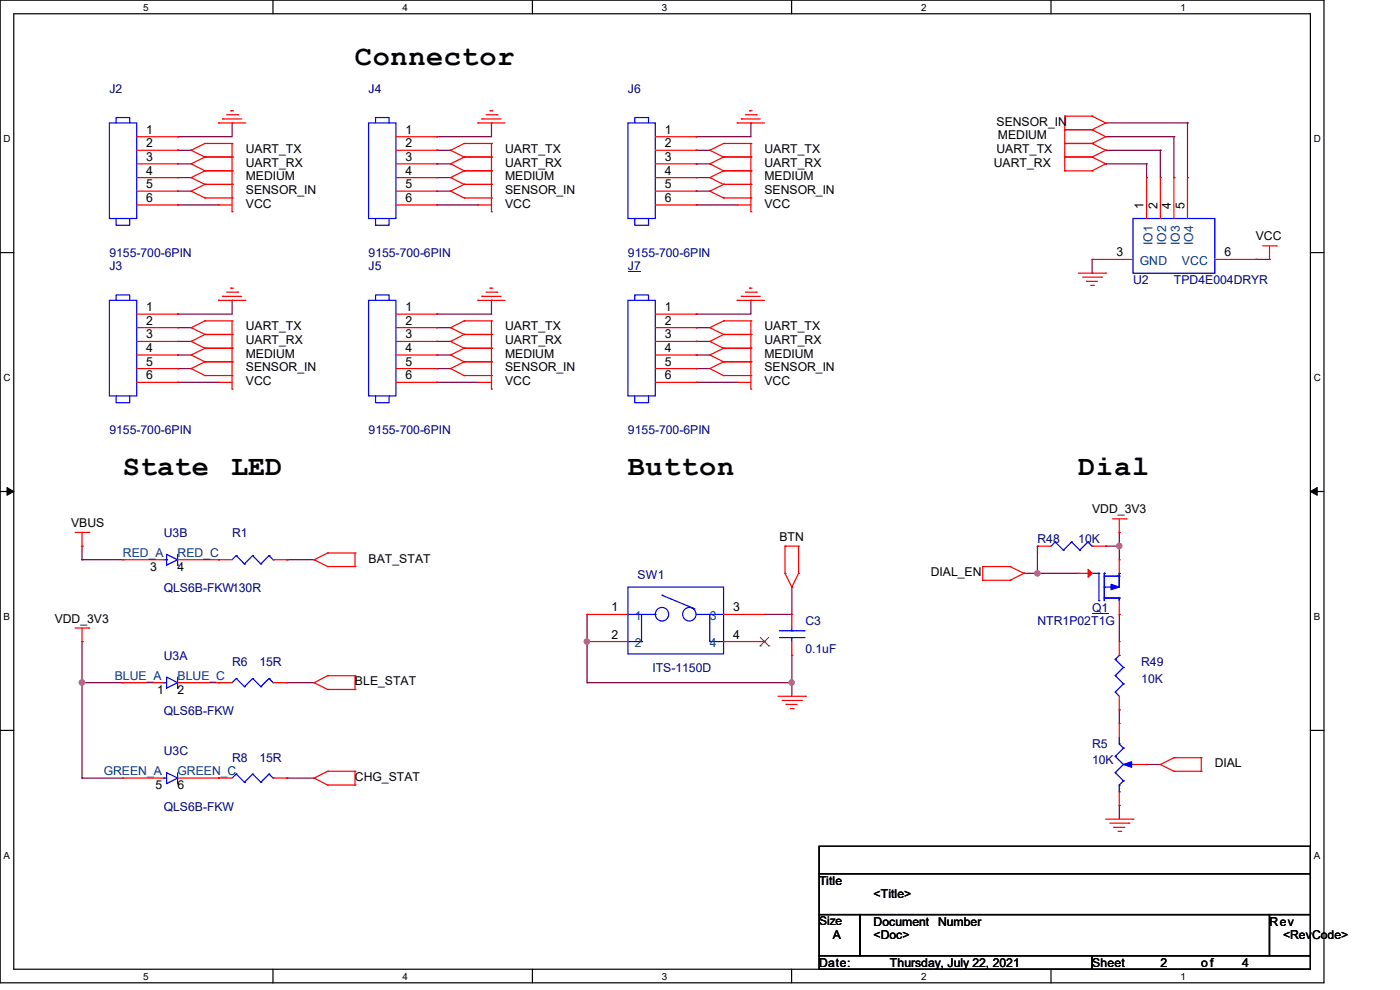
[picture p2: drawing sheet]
<svg xmlns="http://www.w3.org/2000/svg" width="297mm" height="210mm" viewBox="0 0 297 210" stroke-linecap="round" stroke-linejoin="round" font-family="sans-serif">
<path d="M0 0h280.9v208.5h-280.9zM2.9 2.9h275.1v202.7h-275.1z" fill="none" stroke="#000" stroke-width=".25"/>
<g fill="#fff">
<path d="M30.4 .3h1.1v2.4h-1.1z"/>
<path d="M30.4 205.9h1.1v2.3h-1.1z"/>
</g>
<path d="M57.9 0v2.9M57.9 205.6v2.9" fill="none" stroke="#000" stroke-width=".25"/>
<g fill="#fff">
<path d="M85.4 .3h1.1v2.4h-1.1z"/>
<path d="M85.4 205.9h1.1v2.3h-1.1z"/>
</g>
<path d="M112.9 0v2.9M112.9 205.6v2.9" fill="none" stroke="#000" stroke-width=".25"/>
<g fill="#fff">
<path d="M140.4 .3h1.2v2.4h-1.2z"/>
<path d="M140.4 205.9h1.2v2.3h-1.2z"/>
</g>
<path d="M167.9 0v2.9M167.9 205.6v2.9" fill="none" stroke="#000" stroke-width=".25"/>
<g fill="#fff">
<path d="M195.4 .3h1.2v2.4h-1.2z"/>
<path d="M195.4 205.9h1.2v2.3h-1.2z"/>
</g>
<path d="M223 0v2.9M223 205.6v2.9" fill="none" stroke="#000" stroke-width=".25"/>
<g fill="#fff">
<path d="M250.4 .3h1.2v2.4h-1.2z"/>
<path d="M250.4 205.9h1.2v2.3h-1.2z"/>
<path d="M.8 28.2h1.4v2.4h-1.4z"/>
<path d="M278.7 28.2h1.5v2.4h-1.5z"/>
<path d="M.8 78.9h1.4v2.3h-1.4z"/>
<path d="M278.7 78.9h1.5v2.3h-1.5z"/>
</g>
<path d="M0 53.6h2.9M278 53.6h2.9" fill="none" stroke="#000" stroke-width=".25"/>
<g fill="#fff">
<path d="M.8 129.6h1.3v2.3h-1.3z"/>
<path d="M278.7 129.6h1.4v2.3h-1.4z"/>
</g>
<path d="M0 104.3h2.9M278 104.3h2.9" fill="none" stroke="#000" stroke-width=".25"/>
<path d="M1.5 103.4l1.4 .9-1.4 .8zM278 104.3l1.4-.9v1.7z" fill="#000" stroke="#000" stroke-width=".21"/>
<g fill="#fff">
<path d="M.8 180.3h1.3v2.3h-1.3z"/>
<path d="M278.7 180.3h1.4v2.3h-1.4z"/>
</g>
<path d="M0 154.9h2.9M278 154.9h2.9M173.8 179.5h104.2v5.8h-104.2zM173.8 185.3h104.2v8.7h-104.2zM173.8 194h8.7v8.7h-8.7zM182.5 194h86.8v8.7h-86.8zM269.3 194h8.7v8.7h-8.7zM173.8 202.7h57.9v2.9h-57.9zM231.7 202.7h46.3v2.9h-46.3z" fill="none" stroke="#000" stroke-width=".25"/>
<g fill="none" stroke="#800040" stroke-width=".25">
<path d="M37.7 31.9h.1M37.7 34.8h.1M37.7 37.7h.1M37.7 29h.1M37.7 31.9h2.9M37.7 34.8h2.9M37.7 37.7h2.9M49.2 26.1h.1M49.2 26.1v2.9h-11.5M92.7 31.9h.1M92.7 34.8h.1M92.7 37.7h.1"/>
<path d="M92.7 29h.1M92.7 31.9h2.9M92.7 34.8h2.9M92.7 37.7h2.9M104.3 26.1h.1M104.3 26.1v2.9h-11.6M147.7 31.9h.1M147.7 34.8h.1M147.7 37.7h.1M147.7 29h.1M147.7 31.9h2.9M147.7 34.8h2.9"/>
<path d="M147.7 37.7h2.9M159.3 26.1h.1M159.3 26.1v2.9h-11.6M234.6 34.8h.1M234.6 31.9h.1M234.6 31.9h11.6M234.6 34.8h8.6M234.6 29h14.4M234.6 26.1h17.3M243.2 34.8h.1M243.2 34.8v2.9M246.2 31.9h.1"/>
<path d="M246.2 31.9v5.8M249 29h.1M249 37.7h.1M249 29v8.7M251.9 26.1h.1M251.9 37.7h.1M251.9 26.1v11.6M37.7 40.6h.1M37.7 43.5h.1M37.7 40.6h2.9M37.7 43.5h8.7M92.7 40.6h.1"/>
<path d="M92.7 43.5h.1M92.7 40.6h2.9M92.7 43.5h8.7M147.7 40.6h.1M147.7 43.5h.1M147.7 40.6h2.9M147.7 43.5h8.7M231.7 58h.1M231.7 55v3M266.4 55h.1M266.4 55h2.9M37.7 69.5h.1"/>
<path d="M37.7 72.4h.1M37.7 78.2h.1M37.7 75.3h.1M37.7 66.6h.1M37.7 69.5h2.9M37.7 72.4h2.9M37.7 78.2h2.9M37.7 75.3h2.9M49.2 63.7h.1M49.2 63.7v2.9h-11.5M92.7 69.5h.1M92.7 72.4h.1"/>
<path d="M92.7 78.2h.1M92.7 75.3h.1M92.7 66.6h.1M92.7 69.5h2.9M92.7 72.4h2.9M92.7 78.2h2.9M92.7 75.3h2.9M104.3 63.7h.1M104.3 63.7v2.9h-11.6M147.7 66.6h.1M147.7 78.2h.1M147.7 69.5h.1"/>
<path d="M147.7 72.4h.1M147.7 75.3h.1M147.7 69.5h2.9M147.7 72.4h2.9M147.7 78.2h2.9M147.7 75.3h2.9M159.3 63.7h.1M159.3 63.7v2.9h-11.6M37.7 81.1h.1M37.7 81.1h8.7M92.7 81.1h.1M92.7 81.1h8.7"/>
<path d="M147.7 81.1h.1M147.7 81.1h8.7M17.4 115.9h.1M17.4 118.7h.1M17.4 115.9v2.8M17.4 118.7h8.7M60.8 118.7h.1M60.8 118.7h5.8M220.1 115.9h.1M220.1 115.9v5.7M234.6 115.9h.1M234.6 115.9h2.8"/>
<path d="M237.4 112.9h.1M237.4 115.9h.1M237.4 112.9v5.8M17.4 136.1h.1M17.4 136.1v29M124.5 136.1h.1M124.5 130.3h.1M124.5 130.3v14.5M162.2 130.3h.1M168 139h.1M168 124.5h.1M168 124.5v5.8h-5.8"/>
<path d="M168 139v8.7M217.2 121.6h.1M217.2 121.6h11.6M220.1 121.6h.1M237.4 130.3h.1M237.4 130.3v5.8M17.4 144.8h.1M17.4 144.8h8.7M60.8 144.8h.1M60.8 144.8h5.8M124.5 144.8h.1M124.5 144.8h43.5"/>
<path d="M168 144.8h.1M237.4 150.6h.1M237.4 150.6v2.9M17.4 165.1h.1M17.4 165.1h8.7M60.8 165.1h.1M60.8 165.1h5.8M237.4 170.9h.1M237.4 170.9v2.9M243.2 162.2h.1M243.2 162.2h3"/>
</g>
<g fill="#f0f" stroke="#f0f" stroke-width=".25">
<circle cx="167.9" cy="144.8" r=".55"/>
<circle cx="124.5" cy="136.1" r=".55"/>
<circle cx="17.4" cy="144.8" r=".56"/>
<circle cx="237.4" cy="115.8" r=".55"/>
<circle cx="220.1" cy="121.6" r=".56"/>
</g>
<g fill="none" stroke="#f00" stroke-width=".25">
<path d="M29 29h8.7M29 31.9h8.7M29 34.8h8.7M29 37.7h8.7M37.7 29h.1M37.7 31.9h.1M37.7 34.8h.1M37.7 37.7h.1M40.6 31.9h.1M40.6 34.8h.1M40.6 37.7h.1M40.6 31.9l2.9 1.4"/>
<path d="M40.6 34.8l2.9 1.4M40.6 37.7l2.9 1.4M43.5 33.3h.1M43.5 30.4h.1M43.5 36.2h.1M43.5 39.1h.1M43.5 33.3h5.7M43.5 30.4l-2.9 1.5M43.5 30.4h5.7M43.5 36.2h5.7M43.5 33.3l-2.9 1.5M43.5 39.1l-2.9 1.5"/>
<path d="M43.5 39.1h5.7M43.5 36.2l-2.9 1.5M46.4 26.1h.1M46.4 26.1h5.8M47.2 25.2h.1M47.2 25.2h4.1M48.1 24.3h2.3M49 23.5h.1M49 23.5h.5M49.2 30.4h.1M49.2 33.3h.1M49.2 36.2h.1"/>
<path d="M49.2 39.1h.1M49.2 30.4v14.5M50.4 24.3h.1M84 29h8.7M84 31.9h8.7M84 34.8h8.7M84 37.7h8.7M92.7 29h.1M92.7 31.9h.1M92.7 34.8h.1M92.7 37.7h.1M95.6 31.9h.1"/>
<path d="M95.6 34.8h.1M95.6 37.7h.1M95.6 31.9l2.9 1.4M95.6 34.8l2.9 1.4M95.6 37.7l2.9 1.4M98.5 33.3h.1M98.5 30.4h.1M98.5 36.2h.1M98.5 39.1h.1M98.5 33.3h5.8M98.5 30.4h5.8M98.5 36.2h5.8"/>
<path d="M98.5 39.1h5.8M98.5 30.4l-2.9 1.5M98.5 33.3l-2.9 1.5M98.5 39.1l-2.9 1.5M98.5 36.2l-2.9 1.5M101.4 26.1h.1M101.4 26.1h5.7M102.2 25.2h.1M102.2 25.2h4.1M103.1 24.3h2.3M104 23.5h.1M104 23.5h.6"/>
<path d="M104.3 30.4h.1M104.3 33.3h.1M104.3 36.2h.1M104.3 39.1h.1M104.3 30.4v14.5M105.4 24.3h.1M139 29h8.7M139 31.9h8.7M139 34.8h8.7M139 37.7h8.7M147.7 29h.1M147.7 31.9h.1"/>
<path d="M147.7 34.8h.1M147.7 37.7h.1M150.6 31.9h.1M150.6 34.8h.1M150.6 37.7h.1M150.6 31.9l2.9 1.4M150.6 34.8l2.9 1.4M150.6 37.7l2.9 1.4M153.5 33.3h.1M153.5 30.4h.1M153.5 36.2h.1M153.5 39.1h.1"/>
<path d="M153.5 33.3h5.8M153.5 30.4h5.8M153.5 36.2h5.8M153.5 39.1h5.8M153.5 30.4l-2.9 1.5M153.5 33.3l-2.9 1.5M153.5 39.1l-2.9 1.5M153.5 36.2l-2.9 1.5M156.4 26.1h.1M156.4 26.1h5.8M157.3 25.2h.1M157.3 25.2h4"/>
<path d="M158.1 24.3h2.3M159 23.5h.1M159 23.5h.6M159.3 30.4h.1M159.3 33.3h.1M159.3 36.2h.1M159.3 39.1h.1M159.3 30.4v14.5M160.4 24.3h.1M225.9 36.2h.1M225.9 33.3h.1M225.9 30.4h.1"/>
<path d="M225.9 27.5h.1M225.9 24.6h.1M225.9 33.3h5.8M225.9 30.4h5.8M225.9 36.2h5.8M225.9 24.6v11.6M225.9 24.6h5.8M225.9 27.5h5.8M231.7 33.3h.1M231.7 36.2h.1M231.7 30.4h.1M231.7 24.6h.1"/>
<path d="M231.7 27.5h.1M231.7 33.3l2.9 1.5M231.7 30.4l2.9 1.5M231.7 24.6l2.9 1.5M231.7 27.5l2.9 1.5M234.6 34.8h.1M234.6 31.9h.1M234.6 26.1h.1M234.6 29h.1M234.6 34.8l-2.9 1.4M234.6 31.9l-2.9 1.4M234.6 26.1l-2.9 1.4"/>
<path d="M234.6 29l-2.9 1.4M243.2 37.7h.1M243.2 37.7v8.7M246.2 37.7h.1M246.2 37.7v8.7M249 37.7h.1M249 37.7v8.7M251.9 37.7h.1M251.9 37.7v8.7M29 43.5h8.7M29 40.6h8.7M37.7 40.6h.1"/>
<path d="M37.7 43.5h.1M40.6 40.6h.1M40.6 40.6l2.9 1.4M43.5 42h.1M43.5 42h5.7M46.4 43.5h.1M46.4 43.5h2.8M49.2 42h.1M49.2 44.9h.1M84 43.5h8.7M84 40.6h8.7M92.7 40.6h.1"/>
<path d="M92.7 43.5h.1M95.6 40.6h.1M95.6 40.6l2.9 1.4M98.5 42h.1M98.5 42h5.8M101.4 43.5h.1M101.4 43.5h2.9M104.3 42h.1M104.3 44.9h.1M139 43.5h8.7M139 40.6h8.7M147.7 40.6h.1"/>
<path d="M147.7 43.5h.1M150.6 40.6h.1M150.6 40.6l2.9 1.4M153.5 42h.1M153.5 42h5.8M156.4 43.5h.1M156.4 43.5h2.9M159.3 42h.1M159.3 44.9h.1M228.8 58h5.8M229.7 58.8h4M230.5 59.7h.1"/>
<path d="M230.5 59.7h2.3M231.7 55h.1M231.7 55h8.7M233.7 58.8h.1M234.6 58h.1M257.7 55h8.7M266.4 55h.1M267.9 52.2h2.9M269.3 55h.1M269.3 52.2v2.8M270.8 52.2h.1M29 66.6h8.7"/>
<path d="M29 69.5h8.7M29 72.4h8.7M29 75.3h8.7M29 78.2h8.7M37.7 66.6h.1M37.7 69.5h.1M37.7 72.4h.1M37.7 75.3h.1M37.7 78.2h.1M40.6 69.5h.1M40.6 72.4h.1M40.6 78.2h.1"/>
<path d="M40.6 75.3h.1M40.6 69.5l2.9 1.5M40.6 72.4l2.9 1.5M40.6 78.2l2.9 1.5M40.6 75.3l2.9 1.5M43.5 71h.1M43.5 68.1h.1M43.5 73.9h.1M43.5 79.7h.1M43.5 76.8h.1M43.5 71h5.7M43.5 68.1l-2.9 1.4"/>
<path d="M43.5 68.1h5.7M43.5 73.9h5.7M43.5 71l-2.9 1.4M43.5 79.7h5.7M43.5 76.8l-2.9 1.4M43.5 76.8h5.7M43.5 73.9l-2.9 1.4M46.4 63.7h.1M46.4 63.7h5.8M47.2 62.9h.1M47.2 62.9h4.1M48.1 62h2.3"/>
<path d="M49 61.1h.1M49 61.1h.5M49.2 68.1h.1M49.2 71h.1M49.2 73.9h.1M49.2 76.8h.1M49.2 79.7h.1M49.2 68.1v14.4M50.4 62h.1M84 66.6h8.7M84 69.5h8.7M84 72.4h8.7"/>
<path d="M84 75.3h8.7M84 78.2h8.7M92.7 66.6h.1M92.7 69.5h.1M92.7 72.4h.1M92.7 75.3h.1M92.7 78.2h.1M95.6 69.5h.1M95.6 72.4h.1M95.6 78.2h.1M95.6 75.3h.1M95.6 69.5l2.9 1.5"/>
<path d="M95.6 72.4l2.9 1.5M95.6 78.2l2.9 1.5M95.6 75.3l2.9 1.5M98.5 71h.1M98.5 68.1h.1M98.5 73.9h.1M98.5 79.7h.1M98.5 76.8h.1M98.5 71h5.8M98.5 68.1h5.8M98.5 73.9h5.8M98.5 79.7h5.8"/>
<path d="M98.5 76.8h5.8M98.5 68.1l-2.9 1.4M98.5 71l-2.9 1.4M98.5 76.8l-2.9 1.4M98.5 73.9l-2.9 1.4M101.4 63.7h.1M101.4 63.7h5.7M102.2 62.9h.1M102.2 62.9h4.1M103.1 62h2.3M104 61.1h.1M104 61.1h.6"/>
<path d="M104.3 68.1h.1M104.3 71h.1M104.3 73.9h.1M104.3 76.8h.1M104.3 79.7h.1M104.3 68.1v14.4M105.4 62h.1M139 66.6h8.7M139 69.5h8.7M139 72.4h8.7M139 75.3h8.7M139 78.2h8.7"/>
<path d="M147.7 66.6h.1M147.7 69.5h.1M147.7 72.4h.1M147.7 75.3h.1M147.7 78.2h.1M150.6 69.5h.1M150.6 72.4h.1M150.6 78.2h.1M150.6 75.3h.1M150.6 69.5l2.9 1.5M150.6 72.4l2.9 1.5M150.6 78.2l2.9 1.5"/>
<path d="M150.6 75.3l2.9 1.5M153.5 71h.1M153.5 68.1h.1M153.5 73.9h.1M153.5 79.7h.1M153.5 76.8h.1M153.5 71h5.8M153.5 68.1h5.8M153.5 73.9h5.8M153.5 79.7h5.8M153.5 76.8h5.8M153.5 68.1l-2.9 1.4"/>
<path d="M153.5 71l-2.9 1.4M153.5 76.8l-2.9 1.4M153.5 73.9l-2.9 1.4M156.4 63.7h.1M156.4 63.7h5.8M157.3 62.9h.1M157.3 62.9h4M158.1 62h2.3M159 61.1h.1M159 61.1h.6M159.3 68.1h.1M159.3 71h.1"/>
<path d="M159.3 73.9h.1M159.3 76.8h.1M159.3 79.7h.1M159.3 68.1v14.4M160.4 62h.1M231.4 60.5h.5M231.9 60.5h.1M29 81.1h8.7M37.7 81.1h.1M46.4 81.1h.1M46.4 81.1h2.8M49.2 82.5h.1"/>
<path d="M84 81.1h8.7M92.7 81.1h.1M101.4 81.1h.1M101.4 81.1h2.9M104.3 82.5h.1M139 81.1h8.7M147.7 81.1h.1M156.4 81.1h.1M156.4 81.1h2.9M159.3 82.5h.1M16 112.9h2.8M17.4 115.9h.1"/>
<path d="M17.4 112.9v3M18.8 112.9h.1M26.1 118.7h.1M26.1 118.7h8.7M37.7 118.7h11.5M46.4 118.7h.1M58 118.7h2.8M60.8 118.7h.1M66.6 118.7h.1M66.6 118.7l2.9 1.5M69.5 117.3h.1M69.5 117.3l-2.9 1.4"/>
<path d="M69.5 117.3h5.8M75.3 117.3h.1M75.3 117.3v2.9M166.5 115.9h.1M166.5 115.9v5.7M166.5 115.9h2.9M169.4 115.9h.1M169.4 115.9v5.7M220.1 115.9h.1M220.1 115.9h2.9M231.7 115.9h2.9M234.6 115.9h.1"/>
<path d="M236 110.1h2.9M237.4 112.9h.1M237.4 118.7h.1M237.4 110.1v2.8M237.4 118.7v2.9M238.9 110.1h.1M16 133.2h2.8M17.4 136.1h.1M17.4 133.2v2.9M18.8 133.2h.1M69.5 120.2h.1M69.5 120.2h5.8"/>
<path d="M75.3 120.2h.1M124.5 130.3h.1M124.5 136.1h.1M124.5 130.3h8.7M124.5 136.1h8.7M153.5 130.3h8.7M153.5 136.1h8.7M162.2 130.3h.1M162.2 136.1h.1M166.5 121.6h.1M166.5 121.6l1.5 2.9M168 124.5h.1"/>
<path d="M168 130.3h.1M168 139h.1M168 130.3v2.9M168 136.1v2.9M169.4 121.6h.1M169.4 121.6l-1.4 2.9M208.5 123.1h.1M208.5 120.2h.1M208.5 120.2h5.8M208.5 123.1h5.8M208.5 120.2v2.9M214.3 120.2h.1"/>
<path d="M214.3 123.1h.1M214.3 120.2l2.9 1.4M217.2 121.6h.1M217.2 121.6l-2.9 1.5M228.8 121.6h.1M228.8 121.6h2.9M237.4 130.3h.1M237.4 136.1h.1M237.4 127.4v2.9M237.4 136.1v2.9M26.1 144.8h.1M26.1 144.8h8.7"/>
<path d="M37.7 144.8h11.5M46.4 144.8h.1M58 144.8h2.8M60.8 144.8h.1M66.6 144.8h.1M66.6 144.8l2.9 1.5M69.5 146.3h.1M69.5 143.3h.1M69.5 146.3h5.8M69.5 143.3l-2.9 1.5M69.5 143.3h5.8M75.3 143.3h.1"/>
<path d="M75.3 146.3h.1M75.3 143.3v3M165.1 147.7h5.8M165.9 148.6h4.1M166.8 149.4h.1M166.8 149.4h2.3M167.7 150.3h.6M168.3 150.3h.1M170 148.6h.1M170.9 147.7h.1M237.4 153.5h.1M237.4 150.6h.1"/>
<path d="M237.4 147.7v2.9M237.4 153.5v2.9M26.1 165.1h.1M26.1 165.1h8.7M37.7 165.1h11.5M46.4 165.1h.1M58 165.1h2.8M60.8 165.1h.1M66.6 165.1h.1M66.6 165.1l2.9 1.4M69.5 166.5h.1M69.5 163.6h.1"/>
<path d="M69.5 166.5h5.8M69.5 163.6l-2.9 1.5M69.5 163.6h5.8M75.3 163.6h.1M75.3 166.5h.1M75.3 163.6v2.9M234.6 173.8h5.8M235.5 174.6h4M236.3 175.5h.1M236.3 175.5h2.3M237.2 176.4h.5M237.4 170.9h.1"/>
<path d="M237.4 168v2.9M237.7 176.4h.1M239.5 174.6h.1M240.4 173.8h.1M240.4 162.2h2.8M243.2 162.2h.1M246.2 162.2h.1M246.2 162.2l2.8 1.4M249 163.6h.1M249 160.7h.1M249 163.6h5.8M249 160.7l-2.8 1.5"/>
<path d="M249 160.7h5.8M254.8 160.7h.1M254.8 163.6h.1M254.8 160.7v2.9"/>
</g>
<g fill="none" stroke="#00f" stroke-width=".25">
<path d="M23.2 26.1h5.8v20.3h-5.8zM24.6 26.1v-1.2h2.9v1.2M78.2 26.1h5.8v20.3h-5.8zM79.7 26.1v-1.2h2.8v1.2M133.2 26.1h5.8v20.3h-5.8zM134.7 26.1v-1.2h2.9v1.2M24.6 46.4v1.4h2.9v-1.4M79.7 46.4v1.4h2.8v-1.4M134.7 46.4v1.4h2.9v-1.4M240.4 46.4h17.3v11.6h-17.3zM23.2 63.7h5.8v20.3h-5.8zM24.6 63.7v-1.1h2.9v1.1"/>
<path d="M78.2 63.7h5.8v20.3h-5.8zM79.7 63.7v-1.1h2.8v1.1M133.2 63.7h5.8v20.3h-5.8zM134.7 63.7v-1.1h2.9v1.1M24.6 84v1.4h2.9v-1.4M79.7 84v1.4h2.8v-1.4M134.7 84v1.4h2.9v-1.4M34.8 118.7h.5M35.3 118.7h.1M35.3 117.6l2.4 1.1-2.4 1.2zM37.7 119.9h.1M37.7 117.6v2.3"/>
<path d="M50.1 117.9h.1M50.1 117.9l-.9 .8M50.1 117.9l1.8 1.7M51.9 119.6h.1M53.6 117.9h.1M53.6 117.9l-1.7 1.7M53.6 117.9l1.7 1.7M55.3 119.6h.1M57.1 117.9h.1M57.1 117.9l-1.8 1.7M57.1 117.9l.9 .8M58 118.7h.1"/>
<path d="M223.9 115h.1M223.9 115l-.9 .9M223.9 115l1.7 1.7M225.6 116.7h.1M227.3 115h.1M227.3 115l-1.7 1.7M227.3 115l1.8 1.7M229.1 116.7h.1M230.8 115h.1M230.8 115l-1.7 1.7M230.8 115l.9 .9M231.7 115.9h.1"/>
<path d="M133.2 124.5h20.3v14.2h-20.3zM133.2 130.3h5.8M133.2 136.1h2.9M136.1 136.1h.1M136.1 130.3v5.8M139 130.3h.1M140.5 126.3h.1M140.5 126.3l6.9 2.9M147.7 130.3h5.8M150.6 136.1h.1M150.6 130.3h.1M150.6 136.1h2.9"/>
<path d="M150.6 130.3v5.8M153.5 130.3h.1M165.4 135.3h5.2M165.4 133.8h5.2M168 133.8h.1M168 135.3h.1M168 133.2v.6M168 135.3v.8M170.6 135.3h.1M170.6 133.8h.1M231.7 121.6h1.4M233.1 121.6h.1"/>
<path d="M233.1 127.4h.1M233.1 121.6v5.8M234.3 121.6h.1M234.3 126.9h.1M234.3 124.5h.1M234.3 121.6v5.8M234.3 126.9h3.1M234.3 122.2h3.1M234.3 124.5h1.7M234.6 126.9h.1M236.6 139.9h.1M236.6 139.9l1.7 1.7"/>
<path d="M237.2 122.2h.1M237.4 126.9h.1M237.4 121.6h.1M237.4 122.2h.1M237.4 139h.1M237.4 121.6v2.9M237.4 126.9v.5M237.4 139l-.8 .9M34.8 144.8h.1M34.8 144.8h.5M35.3 143.6l2.4 1.2-2.4 1.2zM37.7 146h.1"/>
<path d="M37.7 143.6v2.4M50.1 143.9h.1M50.1 143.9l-.9 .9M50.1 143.9l1.8 1.8M51.9 145.7h.1M53.6 143.9h.1M53.6 143.9l-1.7 1.8M53.6 143.9l1.7 1.8M55.3 145.7h.1M57.1 143.9h.1M57.1 143.9l-1.8 1.8M57.1 143.9l.9 .9"/>
<path d="M58 144.8h.1M236.6 146.8h.1M236.6 143.3h.1M236.6 146.8l.8 .9M236.6 143.3l1.7 1.8M237.4 157.8h.1M237.4 156.4v1.4M237.4 157.8l.9 .9M238.3 158.7h.1M238.3 145.1h.1M238.3 141.6h.1M238.3 158.7l-1.7 1.7"/>
<path d="M238.3 145.1l-1.7 1.7M238.3 141.6l-1.7 1.7M34.8 165.1h.1M34.8 165.1h.5M35.3 163.9l2.4 1.2-2.4 1.1zM37.7 166.2h.1M37.7 163.9v2.3M50.1 164.2h.1M50.1 164.2l-.9 .9M50.1 164.2l1.8 1.7M51.9 165.9h.1M53.6 164.2h.1"/>
<path d="M53.6 164.2l-1.7 1.7M53.6 164.2l1.7 1.7M55.3 165.9h.1M57.1 164.2h.1M57.1 164.2l-1.8 1.7M57.1 164.2l.9 .9M58 165.1h.1M236.6 160.4h.1M236.6 163.9h.1M236.6 160.4l1.7 1.8M236.6 163.9l1.7 1.8M237.4 166.5h.1"/>
<path d="M237.4 168h.1M237.4 166.5v1.5M238.3 162.2h.1M238.3 165.7h.1M238.3 162.2l-1.7 1.7M238.3 165.7l-.9 .8M239.8 162.2h.6M240.4 162.2h.1"/>
<circle cx="140.4" cy="130.3" r="1.43"/>
<circle cx="146.2" cy="130.3" r="1.43"/>
</g>
<g fill="#00f" stroke="#00f" stroke-width=".25">
<path d="M235.7 124l1.7 .5-1.7 .6z"/>
<path d="M238.3 162.2l1.8-.6v1.2z"/>
</g>
<path d="M133.2 57.7h2.8M231.7 130.1h3.4" fill="none" stroke="#000080" stroke-width=".21"/>
<path d="M230.8 120.8l.9 .8-.9 .9z" fill="#f00" stroke="#f00" stroke-width=".25"/>
<path d="M161.2 137h.1M161.3 135.2l1.8 1.8M163.1 135.2l-1.9 1.8M163.1 137h.1" fill="none" stroke="#804000" stroke-width=".21"/>
<g font-size="6.1">
<text x="75.3" y="13.8">Connector</text>
<text x="26.1" y="100.7">State</text>
<text x="49" y="100.7">LED</text>
<text x="133.2" y="100.7">Button</text>
<text x="228.7" y="100.7">Dial</text>
</g>
<g font-size="2.6" fill="#000080">
<text x="23.2" y="19.7">J2</text>
<text x="78.2" y="19.7">J4</text>
<text x="133.2" y="19.7">J6</text>
<text x="23.2" y="57.4">J3</text>
<text x="23.2" y="54.5">9155-700-6PIN</text>
<text x="78.2" y="57.4">J5</text>
<text x="78.2" y="54.5">9155-700-6PIN</text>
<text x="133.2" y="54.5">9155-700-6PIN</text>
<text x="133.2" y="57.4">J7</text>
<text x="240.4" y="60.3">U2</text>
<text x="249" y="60.3">TPD4E004DRYR</text>
<text x="23.2" y="92.1">9155-700-6PIN</text>
<text x="78.2" y="92.1">9155-700-6PIN</text>
<text x="133.2" y="92.1">9155-700-6PIN</text>
<text x="34.8" y="113.8">U3B</text>
<text x="49.2" y="113.8">R1</text>
<text x="220.1" y="115.3">R48</text>
<text x="228.8" y="115.3">10K</text>
<text x="34.8" y="125.7">QLS6B-FKW130R</text>
<text x="135.3" y="122.8">SW1</text>
<text x="231.7" y="129.8">Q1</text>
<text x="170.9" y="132.7">C3</text>
<text x="220.1" y="132.7">NTR1P02T1G</text>
<text x="34.8" y="139.9">U3A</text>
<text x="49.2" y="141.4">R6</text>
<text x="55" y="141.4">15R</text>
<text x="138.4" y="142.5">ITS-1150D</text>
<text x="170.9" y="138.4">0.1uF</text>
<text x="242.1" y="141.4">R49</text>
<text x="242.1" y="144.8">10K</text>
<text x="34.8" y="151.8">QLS6B-FKW</text>
<text x="34.8" y="160.1">U3C</text>
<text x="49.2" y="161.6">R8</text>
<text x="55" y="161.6">15R</text>
<text x="231.7" y="158.7">R5</text>
<text x="231.7" y="162.2">10K</text>
<text x="34.8" y="172">QLS6B-FKW</text>
</g>
<g font-size="2.6">
<text x="31" y="28.4">1</text>
<text x="86" y="28.4">1</text>
<text x="141.1" y="28.4">1</text>
<text x="211.4" y="26.7">SENSOR_IN</text>
<text x="211.7" y="29.6">MEDIUM</text>
<text x="31" y="31.2">2</text>
<text x="31" y="34.1">3</text>
<text x="52.2" y="32.5">UART_TX</text>
<text x="52.2" y="35.3">UART_RX</text>
<text x="86" y="31.2">2</text>
<text x="86" y="34.1">3</text>
<text x="107.1" y="32.5">UART_TX</text>
<text x="107.1" y="35.3">UART_RX</text>
<text x="141.1" y="31.2">2</text>
<text x="141.1" y="34.1">3</text>
<text x="162.2" y="32.5">UART_TX</text>
<text x="162.2" y="35.3">UART_RX</text>
<text x="210.8" y="35.3">UART_RX</text>
<text x="211.4" y="32.5">UART_TX</text>
<text x="31" y="37">4</text>
<text x="31" y="39.9">5</text>
<text x="52.2" y="41.1">SENSOR_IN</text>
<text x="52.2" y="38.3">MEDIUM</text>
<text x="86" y="37">4</text>
<text x="86" y="39.9">5</text>
<text x="107.1" y="41.1">SENSOR_IN</text>
<text x="107.1" y="38.3">MEDIUM</text>
<text x="141.1" y="37">4</text>
<text x="141.1" y="39.9">5</text>
<text x="162.2" y="41.1">SENSOR_IN</text>
<text x="162.2" y="38.3">MEDIUM</text>
<text x="31" y="42.8">6</text>
<text x="52.2" y="44.1">VCC</text>
<text x="86" y="42.8">6</text>
<text x="107.1" y="44.1">VCC</text>
<text x="141.1" y="42.8">6</text>
<text x="162.2" y="44.1">VCC</text>
<text x="242.6" y="44.3" transform="rotate(-90 242.6 44.3)">1</text>
<text x="245.5" y="44.3" transform="rotate(-90 245.5 44.3)">2</text>
<text x="248.4" y="44.3" transform="rotate(-90 248.4 44.3)">4</text>
<text x="251.3" y="44.3" transform="rotate(-90 251.3 44.3)">5</text>
<text x="266.4" y="51">VCC</text>
<text x="236.9" y="54.4">3</text>
<text x="259.8" y="54.4">6</text>
<text x="31" y="66">1</text>
<text x="86" y="66">1</text>
<text x="141.1" y="66">1</text>
<text x="31" y="68.9">2</text>
<text x="31" y="71.8">3</text>
<text x="52.2" y="70.1">UART_TX</text>
<text x="86" y="68.9">2</text>
<text x="86" y="71.8">3</text>
<text x="107.1" y="70.1">UART_TX</text>
<text x="141.1" y="68.9">2</text>
<text x="141.1" y="71.8">3</text>
<text x="162.2" y="70.1">UART_TX</text>
<text x="31" y="74.7">4</text>
<text x="31" y="77.6">5</text>
<text x="52.2" y="73">UART_RX</text>
<text x="52.2" y="75.9">MEDIUM</text>
<text x="86" y="74.7">4</text>
<text x="86" y="77.6">5</text>
<text x="107.1" y="73">UART_RX</text>
<text x="107.1" y="75.9">MEDIUM</text>
<text x="141.1" y="74.7">4</text>
<text x="141.1" y="77.6">5</text>
<text x="162.2" y="73">UART_RX</text>
<text x="162.2" y="75.9">MEDIUM</text>
<text x="31" y="80.5">6</text>
<text x="52.2" y="78.8">SENSOR_IN</text>
<text x="52.2" y="81.7">VCC</text>
<text x="86" y="80.5">6</text>
<text x="107.1" y="78.8">SENSOR_IN</text>
<text x="107.1" y="81.7">VCC</text>
<text x="141.1" y="80.5">6</text>
<text x="162.2" y="78.8">SENSOR_IN</text>
<text x="162.2" y="81.7">VCC</text>
<text x="15.1" y="111.8">VBUS</text>
<text x="231.7" y="108.9">VDD_3V3</text>
<text x="78.2" y="119.3">BAT_STAT</text>
<text x="165.4" y="114.7">BTN</text>
<text x="31.9" y="121.1">3</text>
<text x="37.7" y="121.1">4</text>
<text x="197.5" y="122.2">DIAL_EN</text>
<text x="129.8" y="129.7">1</text>
<text x="155.5" y="129.7">3</text>
<text x="11.6" y="132.1">VDD_3V3</text>
<text x="129.8" y="135.5">2</text>
<text x="155.5" y="135.5">4</text>
<text x="33.3" y="147.1">1</text>
<text x="37.7" y="147.1">2</text>
<text x="75.3" y="145.4">BLE_STAT</text>
<text x="33" y="167.4">5</text>
<text x="37.7" y="167.4">6</text>
<text x="75.3" y="165.6">CHG_STAT</text>
<text x="257.7" y="162.8">DIAL</text>
<text x="173.8" y="187.7">Title</text>
<text x="185.3" y="190.6">&lt;Title&gt;</text>
<text x="185.3" y="196.3">Document</text>
<text x="199" y="196.3">Number</text>
<text x="269.3" y="196.3">Rev</text>
<text x="176.7" y="199.3">A</text>
<text x="185.3" y="199.3">&lt;Doc&gt;</text>
<text x="272.2" y="199.3">&lt;RevCode&gt;</text>
<text x="173.8" y="205.1">Date:</text>
<text x="188.8" y="205.1">Thursday, July 22, 2021</text>
<text x="231.7" y="205.1">Sheet</text>
<text x="246.2" y="205.1">2</text>
<text x="254.8" y="205.1">of</text>
<text x="263.5" y="205.1">4</text>
</g>
<g font-size="2.6" fill="#004080">
<text x="244.5" y="52" transform="rotate(-90 244.5 52)">IO1</text>
<text x="247.4" y="52" transform="rotate(-90 247.4 52)">IO2</text>
<text x="250.3" y="52" transform="rotate(-90 250.3 52)">IO3</text>
<text x="253.1" y="52" transform="rotate(-90 253.1 52)">IO4</text>
<text x="241.8" y="56.2">GND</text>
<text x="250.7" y="56.2">VCC</text>
<text x="26.1" y="118.2">RED_A</text>
<text x="37.7" y="118.2">RED_C</text>
<text x="134.7" y="131.5">1</text>
<text x="150.6" y="131.5">3</text>
<text x="134.7" y="137.3">2</text>
<text x="150.6" y="137.3">4</text>
<text x="24.3" y="144.2">BLUE_A</text>
<text x="37.7" y="144.2">BLUE_C</text>
<text x="22" y="164.5">GREEN_A</text>
<text x="37.7" y="164.5">GREEN_C</text>
</g>
<text font-size="2.5" x="173.8" y="196.3">Size</text>
<g font-size="2.1">
<text x="30.4" y="2.2">5</text>
<text x="85.4" y="2.2">4</text>
<text x="140.4" y="2.2">3</text>
<text x="195.4" y="2.2">2</text>
<text x="250.4" y="2.2">1</text>
<text x=".8" y="30.1">D</text>
<text x="278.7" y="30.1">D</text>
<text x=".8" y="80.8">C</text>
<text x="278.7" y="80.8">C</text>
<text x=".8" y="131.5">B</text>
<text x="278.7" y="131.5">B</text>
<text x=".8" y="182.2">A</text>
<text x="278.7" y="182.2">A</text>
<text x="30.4" y="207.8">5</text>
<text x="85.4" y="207.8">4</text>
<text x="140.4" y="207.8">3</text>
<text x="195.4" y="207.8">2</text>
<text x="250.4" y="207.8">1</text>
</g>
</svg>
